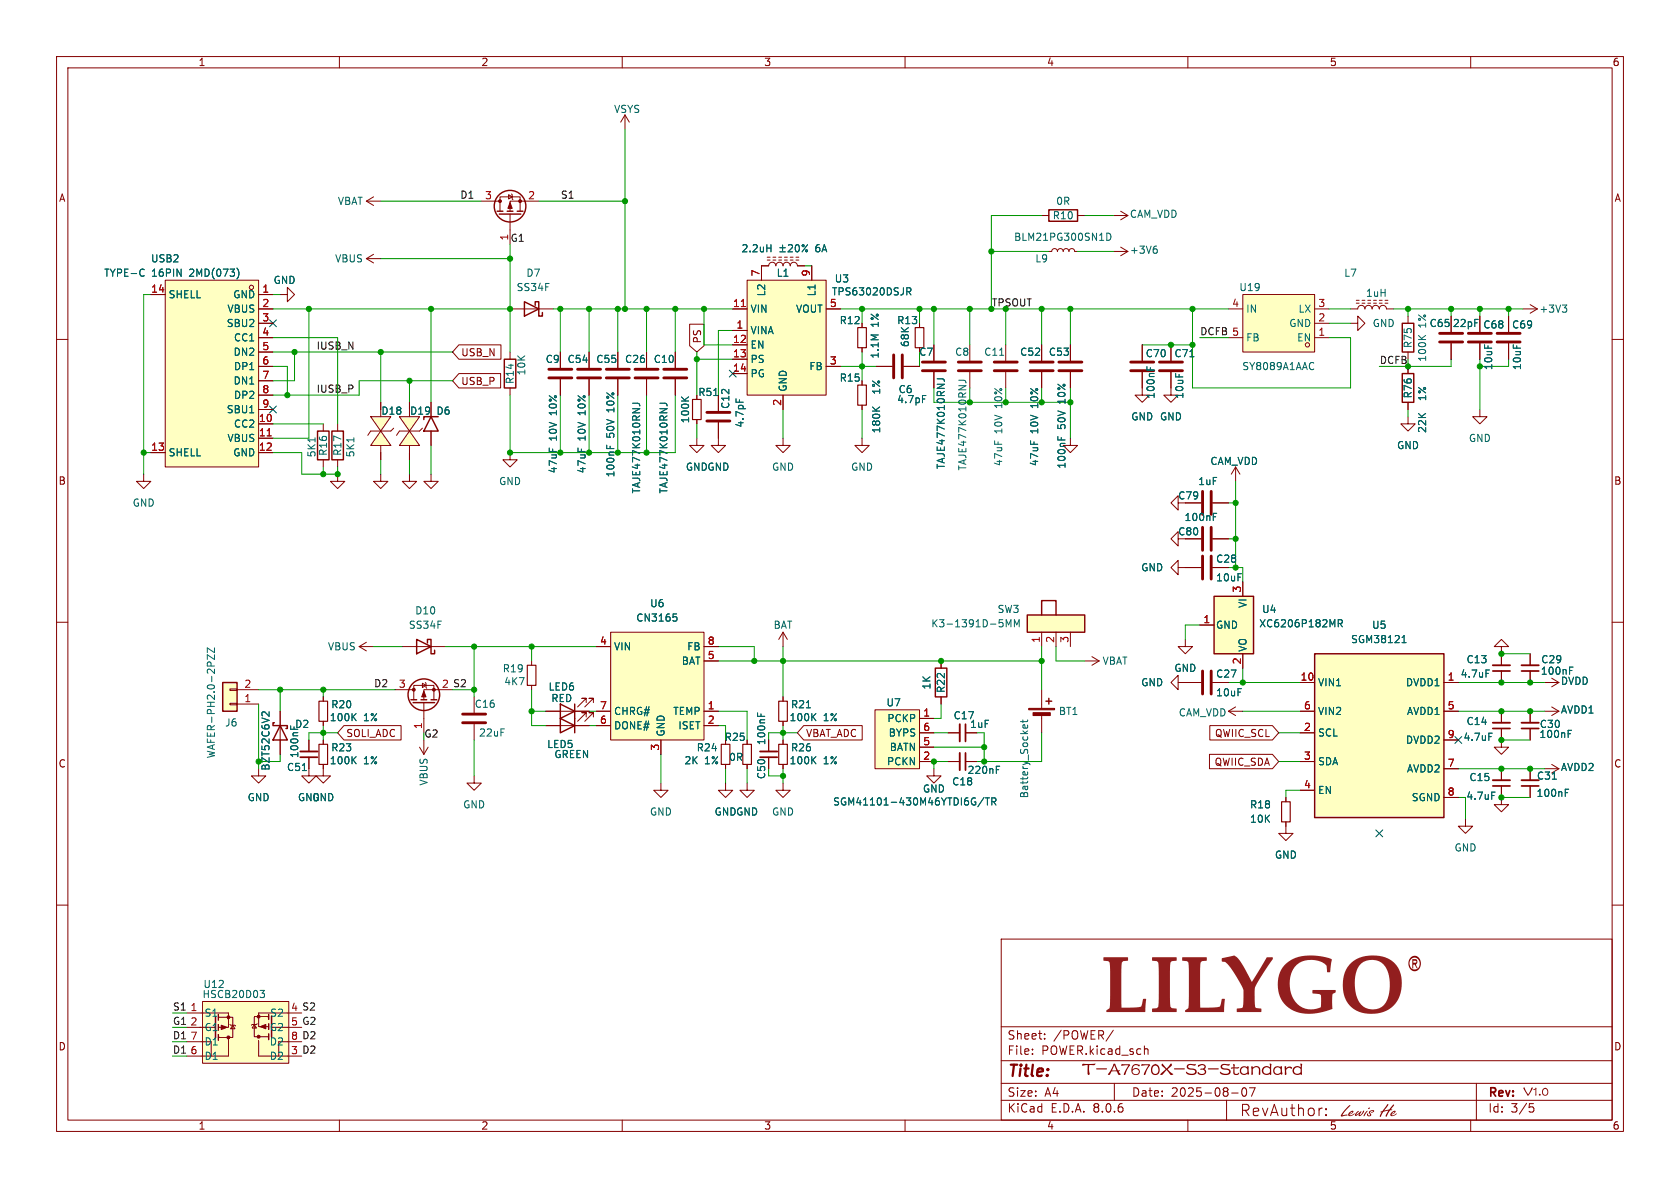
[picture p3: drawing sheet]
<svg xmlns="http://www.w3.org/2000/svg" width="297mm" height="210mm" viewBox="0 0 297 210" stroke-linecap="round" stroke-linejoin="round" font-family="sans-serif">
<g fill="none" stroke="#840000" stroke-width=".18">
<path d="M10 10h277v190h-277zM12 12h273v186h-273zM60 10v2M110 10v2M160 10v2M210 10v2M260 10v2M10 60h2M285 60h2M10 110h2M285 110h2M10 160h2"/>
<path d="M285 160h2M177 166h108v32h-108zM60 198v2M110 198v2M160 198v2M177 194.5h108M177 191.5h108M177 187.5h108M177 181.5h108M182.5 186.3v.1M182.5 185.5v.1M184.7 183.6v.1"/>
<path d="M184.7 182.8v.1M197 191.5v3M210 198v2M216.8 194.5v3.6M217.7 193.2h1.2M219.7 192.4l.2-.1a.81 .81 0 0 1 .6 .6 .81 .81 0 0 1-.3 .8l-.2 .1a.81 .81 0 0 1-.3-1.4zM220.9 192.3h1l-.7 1.5M233.6 195.9h.2M234.4 197l.1 .1-.1 .1M234.4 197l-.1 .1 .1 .1M234.4 196v.2M234.4 197v.2"/>
<path d="M234.4 196l.1 .1-.1 .1M234.4 196l-.1 .1 .1 .1M260 198v2M261 191.5v6.5M270.5 195.7h.4l.3 .3-.2 .5-.5 .1"/>
</g>
<path d="M249.4 169.3a1.12 1.12 0 0 1 1.3-.1 1.12 1.12 0 0 1 .5 1.3 1.12 1.12 0 0 1-1.2 1.2 1.12 1.12 0 0 1-1-1.4h.2a.95 .95 0 0 0 1.1 1.1 .95 .95 0 0 0 .6-1.5 .89 .89 0 0 0-1-.6 .89 .89 0 0 0-.7 1h-.2v-.4z" fill="#840000"/>
<path d="M39.4 120.7h2.5v5h-2.5z" fill="#ffffc2"/>
<path d="M40.6 121.8h1.3v.2h-1.3zM40.6 124.3h1.3v.3h-1.3zM41.9 124.5h3.8M41.9 121.9h3.8" fill="none" stroke="#840000" stroke-width=".18"/>
<path d="M39.4 120.7h2.5v5h-2.5z" fill="none" stroke="#840000" stroke-width=".25"/>
<path d="M37.9 114.5v.9l-1.3-.9v.9M37.9 115.7v.9l-1.3-.9v.9" fill="none" stroke="#006464" stroke-width=".18"/>
<g fill="#ffffc2">
<path d="M72.4 76.2l1.8 2.5h-3.6z"/>
<path d="M70.6 73.7h3.6l-1.8 2.5z"/>
</g>
<g fill="none" stroke="#840000" stroke-width=".18">
<path d="M70.6 73.7h3.6l-1.8 2.5zM72.4 76.2l1.8 2.5h-3.6zM72.4 71.1v1.3M72.4 78.7v2.6M74.7 75.7l-.5 .5h-3.6l-.5 .8M114.3 62.2v2.8M114.3 67.1v2.8M119.4 62.2v2.8M119.4 67.1v2.8M63.5 114.3l1.3 .8M63.5 114.3h2.5M64.8 113.5l-1.3 .8"/>
<path d="M94 116.8v.8M57.1 123.2v.8M57.1 127.5v.8M94 121.2v.7M165.1 135.9v1.3h-1.3l1.3 1.2 1.3-1.2h-1.3"/>
</g>
<path d="M112.3 65.3h4M112.3 66.8h4M117.3 65.3h4.1M117.3 66.8h4.1" fill="none" stroke="#840000" stroke-width=".51"/>
<path d="M111.8 71.3h.9a.41 .41 0 0 1 .4 .5M116.7 71.3h.9a.41 .41 0 0 1 .3 .5M62.4 126.7l.6 .7M63 126.1l-.8 .8" fill="none" stroke="#006464" stroke-width=".18"/>
<path d="M93.2 117.6h1.5v3.6h-1.5zM56.4 124h1.5v3.5h-1.5z" fill="none" stroke="#840000" stroke-width=".2"/>
<g fill="#ffffc2">
<path d="M67.3 76.2l1.8 2.5h-3.6z"/>
<path d="M65.5 73.7h3.6l-1.8 2.5z"/>
</g>
<g fill="none" stroke="#840000" stroke-width=".18">
<path d="M65.5 73.7h3.6l-1.8 2.5zM67.3 76.2l1.8 2.5h-3.6zM67.3 71.1v1.3M67.3 78.7v2.6M69.6 75.7l-.5 .5h-3.6l-.5 .8M25.4 83.8v1.3h1.3l-1.3 1.3-1.3-1.3h1.3M67.3 83.8v1.3h1.3l-1.3 1.3-1.3-1.3h1.3M72.4 83.8v1.3h1.3l-1.3 1.3-1.3-1.3h1.3M71.1 114.3h7.6M166.4 116.8v1.3M49.5 125.7v7.7M54.6 135.9v1.3h1.3l-1.3 1.2-1.3-1.2h1.3"/>
<path d="M69.8 121.9h3.4M73.2 123.7v-2.5h3.5v2.5M74.7 120.8l.6 .4-.6 .3zM74.9 124.2v5.3M75.2 120.7l.1 .1v.7l.1 .2M77.5 121.9h-2.6v1.8M83.8 137.2v1.2h1.3l-1.3 1.3-1.3-1.3h1.3M83.8 123.2v2.8M83.8 128v2.8M132.1 138.4v1.3h1.2l-1.2 1.3-1.3-1.3h1.3M138.4 138.4v1.3h1.3l-1.3 1.3-1.2-1.3h1.2M138.4 123.2v.8"/>
<path d="M138.4 127.5v.8M138.4 130.8v.8M138.4 135.1v.8M166.4 123.2v1.3M167.6 134.6h2.1M170.7 134.6h2M184.1 121.9v3.3M184.1 126.2v3.3"/>
</g>
<g fill="none" stroke="#840000" stroke-width=".25">
<path d="M73.7 113l2.5 1.3-2.5 1.3zM75.6 113.7v-.7h.6v2.6h.6v-.7M165.4 118.1h2v5.1h-2zM48.5 127.8h-.2v.5h2.5v.5h-.3M49.5 128.3l1.3 2.5h-2.5zM72.6 123.7h1.1M73 124.2h3.8M74.4 123.7h1M76.2 123.7h1M184.9 124h1M185.4 123.4v1.1"/>
<circle cx="74.9" cy="122.8" r="2.79"/>
</g>
<path d="M47.6 125.8v.8l-.8-.7-.3-.1-.2 .3M142.6 125.1h.7M143.7 126.7l.5 .7M143.7 134.3l.5 .7M144.2 126.1l-.7 .8M144.2 133.8l-.7 .7M176.1 136.1h.5M176.1 135.5h.6M180.8 127.3v.4M180.9 128.7l-.1-.4 .3-.2 .2 .6M181.6 128.2v.5M181.7 127.3l-.2 .3h-1.1" fill="none" stroke="#006464" stroke-width=".18"/>
<path d="M169.7 133.1v3" fill="none" stroke="#840000" stroke-width=".33"/>
<path d="M170.7 133.1v3" fill="none" stroke="#840000" stroke-width=".3"/>
<g fill="#840000" stroke="#840000" stroke-width=".18">
<path d="M181.9 125.2h4.5v.3h-4.5z"/>
<path d="M182.6 126h3.1v.5h-3.1z"/>
<path d="M74.9 122.2l.4 1h-.8z"/>
<circle cx="76.7" cy="121.9" r=".25"/>
<circle cx="73.2" cy="121.9" r=".25"/>
</g>
<path d="M137.7 124h1.5v3.5h-1.5zM137.7 131.6h1.5v3.5h-1.5z" fill="none" stroke="#840000" stroke-width=".2"/>
<path d="M81.8 126.2h4.1M81.8 127.8h4.1" fill="none" stroke="#840000" stroke-width=".51"/>
<path d="M107.9 111.8h16.6v19h-16.6z" fill="#ffffc2"/>
<g fill="none" stroke="#840000" stroke-width=".18">
<path d="M105.4 114.3h2.5M107.9 111.8h16.6v19h-16.6zM124.5 114.3h2.5M124.5 116.8h2.5M57.1 135.1v2.1h1.3l-1.3 1.2-1.2-1.2h1.2M57.1 130.8v.8M74.2 132.1l.7 1.3M74.9 130.8v2.6M75.7 132.1l-.8 1.3M96.5 128.3h7.6M103.6 126.7v-.7h-.7h.7l-1.5 1.5M104.9 126.7v-.7h-.8h.8l-1.5 1.5"/>
<path d="M105.4 125.7h2.5M105.4 128.3h2.5M116.8 130.8v2.6M124.5 125.7h2.5M124.5 128.3h2.5M135.9 130.8v2M135.9 133.9v2"/>
</g>
<path d="M119 108.5h.6M119.1 109h.3l.3 .3-.1 .4-.5 .1M62.4 134.3l.6 .7M63 133.8l-.8 .7M133.9 126v.6M134.5 126.2v.4" fill="none" stroke="#006464" stroke-width=".18"/>
<path d="M134.4 132.8h3" fill="none" stroke="#840000" stroke-width=".33"/>
<path d="M134.4 133.9h3" fill="none" stroke="#840000" stroke-width=".3"/>
<path d="M56.4 131.6h1.5v3.5h-1.5z" fill="none" stroke="#840000" stroke-width=".2"/>
<path d="M99.1 127l2.5 1.3-2.5 1.2zM101.6 127v2.5" fill="none" stroke="#840000" stroke-width=".25"/>
<path d="M29.2 49.5h16.5v33.1h-16.5z" fill="#ffffc2"/>
<g fill="none" stroke="#840000" stroke-width=".18">
<path d="M64.8 35.6h2.5M64.8 35.6l1.2 .7M66 34.8l-1.2 .8M85.1 35.6h3.3M88.4 37.3v-2.5h3.5v2.5M89.9 34.4l.7 .4-.7 .4zM90.2 37.8v5.4M90.4 34.3l.2 .1v.8l.1 .1M95.2 35.6h-5v1.7M110.5 20.3l.8 1.3M110.5 20.3v2.6M110.5 20.3l-.8 1.3"/>
<path d="M26.7 52.1h2.5M29.2 49.5h16.5v33.1h-16.5zM45.7 52.1h2.6M45.7 54.6h2.6M45.7 57.2h2.6M45.7 59.7h2.6M64.8 45.7l1.2 .8M64.8 45.7h2.5M66 45l-1.2 .7M90.2 54.6h7.6M45.7 74.9h2.6M45.7 77.5h2.6"/>
<path d="M45.7 62.2h2.6M45.7 64.8h2.6M45.7 67.3h2.6M45.7 69.9h2.6M45.7 72.4h2.6M57.1 74.9v1.3M59.7 74.9v1.3M76.2 71.1v2.6M76.2 76.2v2.5M90.2 62.2v1.3M90.2 68.6v1.3M99.1 62.2v2.8"/>
<path d="M99.1 67.1v2.8M104.1 62.2v2.8M104.1 67.1v2.8M109.2 62.2v2.8M109.2 67.1v2.8M123.2 77.5v1.2h1.3l-1.3 1.3-1.3-1.3h1.3M123.2 74.2v.7M127 74.7v4h1.3l-1.3 1.3-1.3-1.3h1.3M127 69.9v2.7M138.4 77.5v1.2h1.3l-1.3 1.3-1.2-1.3h1.2M26.7 80h2.5M45.7 80h2.6"/>
<path d="M57.1 81.3v1.3M59.7 83.8v1.3h1.3l-1.3 1.3-1.3-1.3h1.3M59.7 81.3v1.3M76.2 83.8v1.3h1.3l-1.3 1.3-1.3-1.3h1.3M90.2 80v1.3h1.2l-1.2 1.3-1.3-1.3h1.3M208.3 88.9v-1.3l-1.3 1.3 1.3 1.3v-1.3h4M208.3 95.3v-1.3l-1.3 1.3 1.3 1.2v-1.2h4M214.4 88.9h2.8M214.4 95.3h2.8M138.4 111.8l-.7 1.2M138.4 111.8v2.5M138.4 111.8l.8 1.2"/>
<path d="M209.5 100.3h2.8M214.4 100.3h2.8M45.7 135.9v1.3h1.3l-1.3 1.2-1.3-1.2h1.3M54.6 130.8v2M54.6 133.9v2M96.5 125.7h7.6M103.6 124.2v-.8h-.7h.7l-1.5 1.6M104.9 124.2v-.8h-.8h.8l-1.5 1.6M116.8 138.4v1.3h1.3l-1.3 1.3-1.2-1.3h1.2M128.3 138.4v1.3h1.2l-1.2 1.3-1.3-1.3h1.3M128.3 135.1v.8M132.1 130.8v.8"/>
<path d="M132.1 135.1v.8M208.3 120.7v-1.3l-1.3 1.3 1.3 1.2v-1.2h4M214.4 120.7h2.8M217.2 125.7l1.2 .8M217.2 125.7h2.5M218.4 125l-1.2 .7M227.3 145.3v2h1.3l-1.3 1.3-1.2-1.3h1.2M227.3 141v.7M259.1 144.8v1.3h1.2l-1.2 1.2-1.3-1.2h1.3"/>
<circle cx="44.5" cy="50.8" r=".38"/>
</g>
<path d="M47.2 77.1h.8" fill="none" stroke="#a90000" stroke-width=".18"/>
<g fill="none" stroke="#006464" stroke-width=".18">
<path d="M25.2 47.6l.3 .1M25.5 48.7l-.3 .1M41.9 47.4a1.49 1.49 0 0 1 0 1.9M55.7 77.4v.7M62.6 77.4v.7M107.3 78.7v.6M107.9 78.9v.4M120.5 70.2l.7 .7M121.7 70.2l-.7 .5M126.2 69.9h.7M130.1 70.5v.6M214.5 91.4h.4"/>
<path d="M214.5 90.7h.6M51.4 128.3v.6M53.5 136.2h.7"/>
</g>
<g fill="none" stroke="#840000" stroke-width=".25">
<path d="M87.9 37.3h1M88.3 37.8h3.8M89.7 37.3h1M91.4 37.3h1.1M92.7 53.3l2.5 1.3-2.5 1.3zM94.6 54v-.7h.6v2.6h.7v-.7M56.1 76.2h2.1v5.1h-2.1zM58.7 76.2h2v5.1h-2zM76.2 73.7l1.3 2.5h-2.6zM77.5 73.7h-2.6v.5M89.2 63.5h2v5.1h-2zM99.1 124.5l2.5 1.2-2.5 1.3z"/>
<path d="M101.6 124.5v2.5"/>
<circle cx="90.2" cy="36.4" r="2.79"/>
</g>
<g fill="none" stroke="#840000" stroke-width=".51">
<path d="M97 65.3h4.1M97 66.8h4.1M102.1 65.3h4.1M102.1 66.8h4.1M107.2 65.3h4.1M107.2 66.8h4.1M125 74.4h4M125 72.9h4M212.6 86.9v4M212.6 93.2v4.1M212.6 98.3v4.1M214.1 86.9v4"/>
<path d="M214.1 93.2v4.1M214.1 98.3v4.1M212.6 118.6v4.1M214.1 118.6v4.1"/>
</g>
<path d="M122.4 70.6h1.6v3.6h-1.6zM127.5 131.6h1.5v3.5h-1.5zM131.3 131.6h1.5v3.5h-1.5zM226.6 141.7h1.5v3.6h-1.5z" fill="none" stroke="#840000" stroke-width=".2"/>
<path d="M53.1 132.8h3" fill="none" stroke="#840000" stroke-width=".33"/>
<path d="M53.1 133.9h3" fill="none" stroke="#840000" stroke-width=".3"/>
<g fill="#840000" stroke="#840000" stroke-width=".18">
<path d="M90.2 35.8l.4 1h-.8z"/>
<circle cx="91.9" cy="35.6" r=".25"/>
<circle cx="88.4" cy="35.6" r=".25"/>
</g>
<path d="M181.6 108.7h10.2v3.1h-10.2z" fill="#ffffc2"/>
<path d="M181.6 108.7h10.2v3.1h-10.2zM184.1 108.7v-2.5h2.6v2.5" fill="none" stroke="#800" stroke-width=".25"/>
<path d="M184.1 111.8v2.5M186.7 111.8v2.5M189.2 111.8v2.5M191.8 116.8h2.5M193 116.1l1.3 .7M194.3 116.8l-1.3 .8M209.5 113v1.3h1.3l-1.3 1.3-1.2-1.3h1.2" fill="none" stroke="#840000" stroke-width=".18"/>
<path d="M177.9 110.8v-1.3l.4 1 .4-1v1.3M179.3 110.8v-1.3l.5 1 .4-1v1.3" fill="none" stroke="#006464" stroke-width=".18"/>
<path d="M35.8 177h15.3v11h-15.3z" fill="#ffffc2"/>
<g fill="none" stroke="#840000" stroke-width=".18">
<path d="M49.5 52.1h1.3v-1.3l1.3 1.3-1.3 1.2v-1.2M270.5 115.6v2M270.5 118.6v2.1M274.3 119.9l1.3 .8M265.4 128.8v3.3h1.3l-1.3 1.3-1.2-1.3h1.2M265.4 125.7v2.1M270.5 125.7v2.1M270.5 128.8v2M273 125.7h2.6M273 120.7h2.6M273 135.9h2.6M274.3 125l1.3 .7"/>
<path d="M274.3 135.1l1.3 .8M275.6 125.7l-1.3 .8M275.6 120.7l-1.3 .7M275.6 135.9l-1.3 .8M33 179.1h7.4v2.5h-1.8M35.8 177h15.3v11h-15.3zM38.6 179.8h2.5v3.6h-2.5M45.7 179.8v1.7h1.8M47.5 179.7h-2.5v3.6h2.5M50.8 179.1h-5.1v.6M33 184.2h4.3v2.5M33 181.6h5.1"/>
<path d="M40.4 183.4v3.3h-7.4M40.6 181.1l.2 .1h.7l.2 .2M41.1 181.2l.4 .7h-.7zM45 181.1l.3 .6h-.7zM45.5 181l-.2 .1h-.7l-.2 .1M45.7 183.9v2.8h7.6M48 181.6h5.3M53.3 184.2h-4v2.5"/>
</g>
<g fill="#840000" stroke="#840000" stroke-width=".18">
<path d="M39.1 181.2l1 .4-1 .4z"/>
<path d="M46 181.5l1-.4v.8z"/>
<circle cx="40.4" cy="183.4" r=".25"/>
<circle cx="40.4" cy="179.8" r=".25"/>
<circle cx="45.7" cy="183.3" r=".25"/>
<circle cx="45.7" cy="179.7" r=".25"/>
</g>
<path d="M38.1 179.7v3.8M38.6 179.3v1M48 179.6v3.8M38.6 182.9v1M47.5 182.8v1" fill="none" stroke="#840000" stroke-width=".25"/>
<path d="M277.5 118.5h.4M277.5 117.9h.6M263.2 129.6h.6M277.2 129.7h.5M277.2 129.1h.6M46 175.1h.8l-.5 .5 .4 .1 .1 .4-.3 .2h-.4" fill="none" stroke="#006464" stroke-width=".18"/>
<path d="M269 117.6h3M263.9 127.8h3.1M269 127.8h3" fill="none" stroke="#840000" stroke-width=".33"/>
<path d="M269 118.6h3M263.9 128.8h3.1M269 128.8h3" fill="none" stroke="#840000" stroke-width=".3"/>
<path d="M232.4 115.6h22.9v28.9h-22.9z" fill="#ffffc2"/>
<path d="M232.4 115.6h22.9v28.9h-22.9z" fill="none" stroke="#800000" stroke-width=".25"/>
<g fill="none" stroke="#840000" stroke-width=".18">
<path d="M184.1 38.1h1.3M190.5 38.1h1.3M196.8 38.1h2.6M198.1 37.3l1.3 .8M199.4 38.1l-1.3 .8M152.4 57.2v.7M162.6 57.2v.7M185.4 44.5h.5l.2-.4 .3-.2 .4 .2 .1 .4 .2-.4 .3-.2 .4 .2 .2 .4 .1-.4 .4-.2 .3 .2 .2 .4 .1-.4 .4-.2 .3 .2 .2 .4h.5M196.8 44.5h2.6M198.1 43.7l1.3 .8M199.4 44.5l-1.3 .7M248.9 55.9v1.3"/>
<path d="M256.5 55.9v2.8M152.4 77.5v1.2h1.3l-1.3 1.3-1.3-1.3h1.3M152.4 61.5v.7M152.4 67.3v.8M152.4 71.6v.8M154.9 64.8h2.8M159.8 64.8h2.8M165.1 61v2.8M165.1 65.8v2.8M171.4 61v2.8M171.4 65.8v2.8M177.8 61v2.8"/>
<path d="M177.8 65.8v2.8M184.1 61v2.8M184.1 65.8v2.8M189.2 77.5v1.2h1.3l-1.3 1.3-1.2-1.3h1.2M189.2 61v2.8M189.2 65.8v2.8M201.9 65.8v4.1h1.3l-1.3 1.2-1.2-1.2h1.2M201.9 61v2.8M207 65.8v4.1h1.3l-1.3 1.2-1.3-1.2h1.3M207 61v2.8M248.9 73.7v1.2h1.3l-1.3 1.3-1.3-1.3h1.3M248.9 62.2v1.3"/>
<path d="M248.9 64.8v1.2M248.9 71.1v1.3M256.5 60.7v2.8M261.6 72.4v1.3h1.3l-1.3 1.2-1.3-1.2h1.3M265.4 114.3h1.3l-1.3-1.3-1.2 1.3h1.2v3.3M265.4 118.6v2.1M229.9 120.7h2.5M229.9 129.5h2.5M229.9 134.6h2.5M229.9 139.7h2.5M229.9 125.7h2.5M255.3 120.7h2.5"/>
<path d="M255.3 125.7h2.5M255.3 135.9h2.5M255.3 130.8h2.5M265.4 138.9v3.3h1.3l-1.3 1.3-1.2-1.3h1.2M265.4 135.9v2M270.5 135.9v2M270.5 138.9v2.1M255.3 141h2.5"/>
</g>
<g fill="none" stroke="#006464" stroke-width=".18">
<path d="M195.7 41.2a.64 .64 0 0 1 .7 .7 .64 .64 0 0 1-.7 .6zM204.2 43.5h.3M204.4 44l.2 .2v.3l-.2 .3M250.8 59.3l.7 .7M252 59.3l-.7 .5M154.2 71.9l.8 .8M155.5 71.9l-.7 .6M163.1 69.9h.6M165.7 67h.9a.41 .41 0 0 1 .3 .4M169.5 67.2h.9a.41 .41 0 0 1 .4 .5M176.7 62.8h.7M187 77.2v.6"/>
<path d="M187.6 77.4v.4M202.8 64.8v.6M203.4 65v.4M210.4 63.1h.7M247.9 113.6h.7M247.9 112.7l.3-.4v1.3M262.7 118.4h.6M274.4 137.7h.8M276.7 139.5h.6M263.7 140h.6M276.7 140.1h.4"/>
</g>
<path d="M263.9 117.6h3.1M263.9 137.9h3.1M269 137.9h3" fill="none" stroke="#840000" stroke-width=".33"/>
<path d="M263.9 118.6h3.1M263.9 138.9h3.1M269 138.9h3" fill="none" stroke="#840000" stroke-width=".3"/>
<g fill="none" stroke="#840000" stroke-width=".51">
<path d="M254.5 58.9h4.1M158 62.7v4.1M159.5 62.7v4.1M163.1 65.5h4M163.1 64h4M169.4 65.5h4.1M169.4 64h4.1M175.8 65.5h4M175.8 64h4M182.1 65.5h4.1M182.1 64h4.1M187.2 65.5h4.1"/>
<path d="M187.2 64h4.1M199.9 65.5h4.1M199.9 64h4.1M205 65.5h4M205 64h4M254.5 60.5h4.1"/>
</g>
<path d="M185.4 37.1h5.1v2h-5.1zM247.9 57.2h2v5h-2zM247.9 66h2v5.1h-2z" fill="none" stroke="#840000" stroke-width=".25"/>
<path d="M151.6 57.9h1.6v3.6h-1.6zM161.8 57.9h1.5v3.6h-1.5zM151.6 68.1h1.6v3.5h-1.6z" fill="none" stroke="#840000" stroke-width=".2"/>
<path d="M214.6 105.4h7v10.2h-7z" fill="#ffffc2"/>
<path d="M214.6 105.4h7v10.2h-7z" fill="none" stroke="#840000" stroke-width=".25"/>
<g fill="none" stroke="#840000" stroke-width=".18">
<path d="M261.6 55.9v2.8M266.7 55.9v2.8M269.2 54.6h2.6M270.5 53.8l1.3 .8M271.8 54.6l-1.3 .8M261.6 60.7v2.8M266.7 60.7v2.8M218.4 82.6l-.7 1.2M218.4 82.6v2.5M218.4 82.6l.8 1.2M208.3 100.3v-1.2l-1.3 1.2 1.3 1.3v-1.3h1.2M212.1 110.5h2.5"/>
<path d="M219.7 102.9v2.5M219.7 115.6v2.5"/>
</g>
<path d="M276.2 53.9h.8l-.4 .5M276.7 54.4l.3 .2v.3l-.3 .3M236.6 110.2h.6l.1-.2v-.3l-.7-.2v1.3M236.9 110.2l.4 .6" fill="none" stroke="#006464" stroke-width=".18"/>
<path d="M259.6 58.9h4.1M264.7 58.9h4M259.6 60.5h4.1M264.7 60.5h4" fill="none" stroke="#840000" stroke-width=".51"/>
<path d="M219.7 52.1h12.7v10.1h-12.7z" fill="#ffffc2"/>
<g fill="none" stroke="#840000" stroke-width=".18">
<path d="M217.2 59.7h2.5M217.2 54.6h2.5M219.7 52.1h12.7v10.1h-12.7zM232.4 59.7h2.5M232.4 57.2h2.5M232.4 54.6h2.5M238.8 54.6h1.2a.64 .64 0 0 1 .7-.6 .64 .64 0 0 1 .6 .6 .64 .64 0 0 1 .6-.6 .64 .64 0 0 1 .7 .6 .64 .64 0 0 1 .6-.6 .64 .64 0 0 1 .6 .6 .64 .64 0 0 1 .7-.6 .64 .64 0 0 1 .6 .6h1.3M238.8 57.2h1.2v-1.3l1.3 1.3-1.3 1.2v-1.2M239.8 53.6h.5M239.8 53.1h.5M240.8 53.6h.5M240.8 53.1h.5"/>
<path d="M241.8 53.6h.5M242.8 53.6h.5M243.8 53.6h.5M244.9 53.6h.5M244.9 53.1h.5"/>
<circle cx="231.1" cy="61" r=".38"/>
</g>
<path d="M232 64.1l.3 .1M232.3 65.2l-.3 .1" fill="none" stroke="#006464" stroke-width=".18"/>
<path d="M132.1 49.5h13.9v20.4h-13.9z" fill="#ffffc2"/>
<g fill="none" stroke="#840000" stroke-width=".18">
<path d="M129.5 58.4h2.6M129.5 54.6h2.6M132.1 49.5h13.9v20.4h-13.9zM135.6 46h.5M135.6 45.5h.5M136.7 46h.5M136.7 45.5h.5M137.7 46h.5M137.7 45.5h.5M138.7 46h.5M138.7 45.5h.5M139.7 46h.5"/>
<path d="M139.7 45.5h.5M140.7 46h.5M140.7 45.5h.5M142.2 47h-1.2a.64 .64 0 0 0-.7-.6 .64 .64 0 0 0-.6 .6 .64 .64 0 0 0-.6-.6 .64 .64 0 0 0-.7 .6 .64 .64 0 0 0-.6-.6 .64 .64 0 0 0-.6 .6 .64 .64 0 0 0-.7-.6 .64 .64 0 0 0-.6 .6h-1.3v2.5M143.5 47v2.5M146 54.6h2.6M129.5 61h2.6M129.5 63.5h2.6M129.5 66h2.6M138.4 69.9v2.5M146 64.8h2.6M167.6 129.5h2.1"/>
<path d="M170.7 129.5h2"/>
</g>
<path d="M131.1 54.2h.7" fill="none" stroke="#a90000" stroke-width=".18"/>
<g fill="none" stroke="#006464" stroke-width=".18">
<path d="M135.6 43.9h.7M136.3 43.3v1.2M137.9 43.8h.9M137.9 44.5h.9M138.4 43.3v1M139.4 43.4l.5-.1 .2 .3-.8 .9h.8M140.8 43.3h.1a.68 .68 0 0 1 .4 .6 .68 .68 0 0 1-.4 .6 .84 .84 0 0 1-.1-1.2zM142.8 43.3l-1 1.2M160.3 50.9h.5l.2 .2-.1 .4h-.6M160.6 51.5l.4 .6"/>
<circle cx="142" cy="43.4" r=".18"/>
<circle cx="142.6" cy="44.3" r=".18"/>
</g>
<path d="M169.7 128v3.1" fill="none" stroke="#840000" stroke-width=".33"/>
<path d="M170.7 128v3.1" fill="none" stroke="#840000" stroke-width=".3"/>
<path d="M154.7 125.5h7.9v10.4h-7.9z" fill="#ffffc2"/>
<path d="M121.9 57.3h2.6v3.8l-1.3 1.1-1.3-1.1zM81.1 61h7.5v2.5h-7.5l-1.1-1.3zM81.1 66h7.4v2.6h-7.4l-1.1-1.3zM60.8 128.3h10.1v2.5h-10.1l-1.1-1.3zM142.1 128.3h10.3v2.5h-10.3l-1.1-1.3zM154.7 125.5h7.9v10.4h-7.9zM162.6 127h2.5M162.6 134.6h2.5M162.6 132.1h2.5M162.6 129.5h2.5M213.8 133.3h11.1l1.2 1.3-1.2 1.3h-11.1zM213.9 128.3h11l1.2 1.2-1.2 1.3h-11z" fill="none" stroke="#840000" stroke-width=".18"/>
<path d="M174 141l-1.1 1.6M174.2 141h.7M174.6 141v1.3M175.3 141.7l.6-.1 .2-.1-.1-.3-.7-.2v1.3M175.6 141.7l.5 .6" fill="none" stroke="#006464" stroke-width=".18"/>
<path d="M228.7 188.7a.89 .89 0 0 1 1.2 0v-.7a.41 .41 0 0 1 .3 .6v1.3l-.1 .1-.2-.1-.3 .1a.85 .85 0 0 1-1.1-.7h.2a.59 .59 0 0 0 .9 .6 .59 .59 0 0 0 .1-1 .59 .59 0 0 0-.9 .2l-.1 .2h-.2z" fill="#840000"/>
<g fill="none" stroke="#009600" stroke-width=".18">
<path d="M67.3 35.6h17.8M95.2 35.6h15.3M110.5 22.9v31.7M184.1 38.1h-8.8v16.5h-26.7M191.8 38.1h5M26.7 52.1h-1.3v31.7M48.3 54.6h41.9M48.3 52.1h1.2M48.3 59.7h11.4v15.2M54.6 54.6v22.9h-6.3M67.3 45.7h22.9M76.2 54.6v16.5"/>
<path d="M90.2 43.2v19M97.8 54.6h31.7M99.1 54.6v7.6M104.1 54.6v7.6M109.2 54.6v7.6M114.3 54.6v7.6M119.4 54.6v7.6M124.5 54.6v6.4h5M129.5 58.4h-2.5v11.5M142.2 47h1.3M152.4 54.6v2.6M162.6 54.6v2.6"/>
<path d="M165.1 54.6v6.4M171.4 54.6v6.4M175.3 44.5h10.1M184.1 54.6v6.4M189.2 54.6v6.4M190.5 44.5h6.3M210.8 54.6v14h28v-8.9h-3.9M212.1 59.7h5.1M217.2 54.6h-39.4v6.4M234.9 54.6h3.9M234.9 57.2h3.9M246.4 54.6h22.8"/>
<path d="M248.9 54.6v1.3M256.5 54.6v1.3M261.6 54.6v1.3M266.7 54.6v1.3M48.3 74.9h8.8M48.3 64.8h2.5v5.1M48.3 62.2h31.7M52.1 62.2v5.1h-3.8M67.3 62.2v8.9M72.4 67.3v3.8M76.2 78.7v5.1M80 67.3h-16.5v2.6h-15.2"/>
<path d="M90.2 69.9v10.1h29.2v-10.1M99.1 69.9v10.1M104.1 69.9v10.1M109.2 69.9v10.1M114.3 69.9v10.1M123.2 63.5h6.3M123.2 62.2v7.7M123.2 74.9v2.6M138.4 72.4v5.1M148.6 64.8h6.3M152.4 62.2v5.1M152.4 72.4v5.1"/>
<path d="M162.6 62.2v2.6M165.1 68.6v2.5h24.1M189.2 68.6v8.9M201.9 61h8.9M248.9 72.4v1.3M256.5 63.5v1.3h-12.7M261.6 63.5v8.9M266.7 63.5v1.3h-5.1M25.4 80h1.3M48.3 80h5v3.8h6.4v-1.2M57.1 82.6v1.2M67.3 81.3v2.5"/>
<path d="M72.4 81.3v2.5M217.2 88.9h1.2M217.2 95.3h1.2M218.4 85.1v15.2M66 114.3h5.1M78.7 114.3h26.7M83.8 114.3v8.9M94 114.3v2.5M127 114.3h6.3v2.5M127 116.8h57.1M138.4 114.3v8.9M184.1 114.3v7.6"/>
<path d="M186.7 114.3v2.5h5.1M212.1 110.5h-2.6v2.5M217.2 100.3h2.5v2.6M219.7 118.1v2.6M265.4 115.6h5.1M45.7 124.5v11.4M45.7 121.9h24.1M49.5 121.9v3.8M49.5 133.4v1.2h-3.8M57.1 121.9v1.3M57.1 128.3v2.5M59.7 129.5h-5.1v1.3"/>
<path d="M80 121.9h3.8M83.8 130.8v6.4M94 125.7h2.5M94 121.9v6.4h2.5M104.1 125.7h1.3M104.1 128.3h1.3M116.8 133.4v5M127 128.3h1.3v2.5M127 125.7h5.1v5.1M128.3 135.9v2.5M132.1 135.9v2.5M135.9 129.5h5.1"/>
<path d="M135.9 137.2h2.5M138.4 128.3v2.5M138.4 135.9v2.5M165.1 129.5h2.5M165.1 132.1h8.9M166.4 124.5v2.5h-1.3M167.6 134.6h-2.5v1.3M172.7 129.5h1.3v5.1M184.1 129.5v5.1h-11.4M217.2 120.7h12.7M219.7 125.7h10.2M226.1 129.5h3.8"/>
<path d="M226.1 134.6h3.8M229.9 139.7h-2.6v1.3M257.8 125.7h15.2M257.8 135.9h15.2M257.8 120.7h15.2M265.4 130.8h5.1M257.8 141h1.3v3.8M265.4 141h5.1M30.5 179.1h2.5M30.5 186.7h2.5M30.5 184.2h2.5"/>
</g>
<path d="M47.7 56.5l1.2 1.3M48.9 56.5l-1.2 1.3M47.7 71.8l1.2 1.2M48.9 71.8l-1.2 1.2M128.9 65.4l1.2 1.2M130.1 65.4l-1.2 1.2M257.2 130.2l1.2 1.2M258.4 130.2l-1.2 1.2M243.2 146.7l1.2 1.2M244.4 146.7l-1.2 1.2" fill="none" stroke="#000084" stroke-width=".18"/>
<g fill="none" stroke="#006464" stroke-width=".18">
<path d="M25.2 47.6l.3 .1M25.5 48.7l-.3 .1M41.9 47.4a1.49 1.49 0 0 1 0 1.9M135.6 43.9h.7M136.3 43.3v1.2M137.9 43.8h.9M137.9 44.5h.9M138.4 43.3v1M139.4 43.4l.5-.1 .2 .3-.8 .9h.8M140.8 43.3h.1a.68 .68 0 0 1 .4 .6 .68 .68 0 0 1-.4 .6 .84 .84 0 0 1-.1-1.2zM142.8 43.3l-1 1.2M160.3 50.9h.5l.2 .2-.1 .4h-.6"/>
<path d="M160.6 51.5l.4 .6M107.3 78.7v.6M107.9 78.9v.4M111.8 71.3h.9a.41 .41 0 0 1 .4 .5M116.7 71.3h.9a.41 .41 0 0 1 .3 .5M120.5 70.2l.7 .7M121.7 70.2l-.7 .5M126.2 69.9h.7M130.1 70.5v.6M154.2 71.9l.8 .8M155.5 71.9l-.7 .6M163.1 69.9h.6"/>
<path d="M165.7 67h.9a.41 .41 0 0 1 .3 .4M187 77.2v.6M187.6 77.4v.4M202.8 64.8v.6M203.4 65v.4M210.4 63.1h.7M214.5 91.4h.4M214.5 90.7h.6M119 108.5h.6M119.1 109h.3l.3 .3-.1 .4-.5 .1M236.6 110.2h.6l.1-.2v-.3l-.7-.2v1.3M236.9 110.2l.4 .6"/>
<path d="M247.9 113.6h.7M247.9 112.7l.3-.4v1.3M262.7 118.4h.6M277.5 118.5h.4M277.5 117.9h.6M47.6 125.8v.8l-.8-.7-.3-.1-.2 .3M51.4 128.3v.6M53.5 136.2h.7M62.4 126.7l.6 .7M62.4 134.3l.6 .7M63 126.1l-.8 .8M63 133.8l-.8 .7"/>
<path d="M133.9 126v.6M134.5 126.2v.4M142.6 125.1h.7M143.7 126.7l.5 .7M143.7 134.3l.5 .7M144.2 126.1l-.7 .8M144.2 133.8l-.7 .7M176.1 136.1h.5M176.1 135.5h.6M263.2 129.6h.6M274.4 137.7h.8M276.7 139.5h.6"/>
<path d="M277.2 129.7h.5M277.2 129.1h.6M174 141l-1.1 1.6M174.2 141h.7M174.6 141v1.3M175.3 141.7l.6-.1 .2-.1-.1-.3-.7-.2v1.3M175.6 141.7l.5 .6M263.7 140h.6M276.7 140.1h.4"/>
<circle cx="142" cy="43.4" r=".18"/>
<circle cx="142.6" cy="44.3" r=".18"/>
</g>
<g fill="none" stroke="#840000" stroke-width=".18">
<path d="M26.7 52.1h2.5M45.7 52.1h2.6M45.7 54.6h2.6M45.7 57.2h2.6M45.7 59.7h2.6M129.5 54.6h2.6M129.5 58.4h2.6M135.9 47h-1.3v2.5M141 47h1.2M143.5 47v2.5M146 54.6h2.6M152.4 57.2v.7"/>
<path d="M162.6 57.2v.7M256.5 55.9v2.8M261.6 55.9v2.8M266.7 55.9v2.8M45.7 74.9h2.6M45.7 77.5h2.6M45.7 62.2h2.6M45.7 64.8h2.6M45.7 67.3h2.6M45.7 69.9h2.6M45.7 72.4h2.6M67.3 71.1v1.3"/>
<path d="M72.4 71.1v1.3M76.2 71.1v2.6M76.2 76.2v2.5M99.1 62.2v2.8M99.1 67.1v2.8M104.1 62.2v2.8M104.1 67.1v2.8M109.2 62.2v2.8M109.2 67.1v2.8M114.3 62.2v2.8M114.3 67.1v2.8M119.4 62.2v2.8"/>
<path d="M119.4 67.1v2.8M123.2 74.2v.7M127 69.9v2.7M127 74.7v2.8M129.5 61h2.6M129.5 63.5h2.6M129.5 66h2.6M138.4 69.9v2.5M146 64.8h2.6M152.4 61.5v.7M152.4 67.3v.8M152.4 71.6v.8"/>
<path d="M154.9 64.8h2.8M159.8 64.8h2.8M165.1 61v2.8M165.1 65.8v2.8M184.1 61v2.8M184.1 65.8v2.8M189.2 61v2.8M189.2 65.8v2.8M201.9 61v2.8M201.9 65.8v2.8M207 61v2.8M207 65.8v2.8"/>
<path d="M248.9 64.8v1.2M248.9 71.1v1.3M256.5 60.7v2.8M261.6 60.7v2.8M266.7 60.7v2.8M26.7 80h2.5M45.7 80h2.6M67.3 80v1.3M72.4 80v1.3M209.5 88.9h2.8M209.5 95.3h2.8M214.4 88.9h2.8"/>
<path d="M214.4 95.3h2.8M105.4 114.3h2.5M124.5 114.3h2.5M124.5 116.8h2.5M166.4 116.8v1.3M209.5 100.3h2.8M212.1 110.5h2.5M214.4 100.3h2.8M219.7 102.9v2.5M219.7 115.6v2.5M265.4 115.6v2M265.4 118.6v2.1"/>
<path d="M270.5 115.6v2M270.5 118.6v2.1M49.5 125.7v2.6M49.5 130.8v2.6M54.6 130.8v2M54.6 133.9v2M57.1 123.2v.8M57.1 127.5v.8M57.1 130.8v.8M57.1 135.1v.8M96.5 125.7h2.6M96.5 128.3h2.6"/>
<path d="M101.6 125.7h2.5M101.6 128.3h2.5M105.4 125.7h2.5M105.4 128.3h2.5M116.8 130.8v2.6M124.5 125.7h2.5M124.5 128.3h2.5M128.3 135.1v.8M132.1 130.8v.8M132.1 135.1v.8M135.9 130.8v2M135.9 133.9v2"/>
<path d="M138.4 123.2v.8M138.4 127.5v.8M138.4 130.8v.8M138.4 135.1v.8M162.6 129.5h2.5M162.6 134.6h2.5M162.6 127h2.5M162.6 132.1h2.5M166.4 123.2v1.3M167.6 129.5h2.1M167.6 134.6h2.1M170.7 129.5h2"/>
<path d="M170.7 134.6h2M209.5 120.7h2.8M214.4 120.7h2.8M229.9 125.7h2.5M229.9 120.7h2.5M229.9 129.5h2.5M229.9 134.6h2.5M229.9 139.7h2.5M255.3 125.7h2.5M255.3 120.7h2.5M255.3 135.9h2.5M255.3 130.8h2.5"/>
<path d="M265.4 125.7v2.1M265.4 128.8v2M265.4 135.9v2M265.4 138.9v2.1M270.5 125.7v2.1M270.5 128.8v2M270.5 135.9v2M270.5 138.9v2.1M227.3 141v.7M227.3 145.3v.8M255.3 141h2.5"/>
</g>
<path d="M131.1 54.2h.7M47.2 77.1h.8" fill="none" stroke="#a90000" stroke-width=".18"/>
<g fill="#009600" stroke="#009600" stroke-width=".18">
<circle cx="94" cy="125.7" r=".46"/>
<circle cx="94" cy="114.3" r=".46"/>
<circle cx="57.1" cy="121.9" r=".46"/>
<circle cx="83.8" cy="114.3" r=".46"/>
<circle cx="83.8" cy="121.9" r=".46"/>
<circle cx="57.1" cy="129.5" r=".46"/>
<circle cx="90.2" cy="45.7" r=".46"/>
<circle cx="90.2" cy="54.6" r=".46"/>
<circle cx="99.1" cy="54.6" r=".46"/>
<circle cx="104.1" cy="54.6" r=".46"/>
<circle cx="110.5" cy="54.6" r=".46"/>
<circle cx="109.2" cy="54.6" r=".46"/>
<circle cx="90.2" cy="80" r=".46"/>
<circle cx="99.1" cy="80" r=".46"/>
<circle cx="76.2" cy="54.6" r=".46"/>
<circle cx="67.3" cy="62.2" r=".46"/>
<circle cx="72.4" cy="67.3" r=".46"/>
<circle cx="110.5" cy="35.6" r=".46"/>
<circle cx="114.3" cy="80" r=".46"/>
<circle cx="104.1" cy="80" r=".46"/>
<circle cx="109.2" cy="80" r=".46"/>
<circle cx="123.2" cy="63.5" r=".46"/>
<circle cx="119.4" cy="54.6" r=".46"/>
<circle cx="114.3" cy="54.6" r=".46"/>
<circle cx="124.5" cy="54.6" r=".46"/>
<circle cx="59.7" cy="83.8" r=".46"/>
<circle cx="57.1" cy="83.8" r=".46"/>
<circle cx="54.6" cy="54.6" r=".46"/>
<circle cx="138.4" cy="129.5" r=".46"/>
<circle cx="138.4" cy="116.8" r=".46"/>
<circle cx="133.3" cy="116.8" r=".46"/>
<circle cx="138.4" cy="137.2" r=".46"/>
<circle cx="45.7" cy="134.6" r=".46"/>
<circle cx="49.5" cy="121.9" r=".46"/>
<circle cx="50.8" cy="69.9" r=".46"/>
<circle cx="25.4" cy="80" r=".46"/>
<circle cx="52.1" cy="62.2" r=".46"/>
<circle cx="265.4" cy="130.8" r=".46"/>
<circle cx="265.4" cy="135.9" r=".46"/>
<circle cx="270.5" cy="125.7" r=".46"/>
<circle cx="265.4" cy="115.6" r=".46"/>
<circle cx="265.4" cy="125.7" r=".46"/>
<circle cx="265.4" cy="120.7" r=".46"/>
<circle cx="265.4" cy="141" r=".46"/>
<circle cx="270.5" cy="120.7" r=".46"/>
<circle cx="207" cy="61" r=".46"/>
<circle cx="210.8" cy="54.6" r=".46"/>
<circle cx="210.8" cy="61" r=".46"/>
<circle cx="189.2" cy="54.6" r=".46"/>
<circle cx="189.2" cy="71.1" r=".46"/>
<circle cx="175.3" cy="44.5" r=".46"/>
<circle cx="152.4" cy="54.6" r=".46"/>
<circle cx="152.4" cy="64.8" r=".46"/>
<circle cx="256.5" cy="54.6" r=".46"/>
<circle cx="248.9" cy="64.8" r=".46"/>
<circle cx="261.6" cy="54.6" r=".46"/>
<circle cx="266.7" cy="54.6" r=".46"/>
<circle cx="248.9" cy="54.6" r=".46"/>
<circle cx="261.6" cy="64.8" r=".46"/>
<circle cx="171.4" cy="71.1" r=".46"/>
<circle cx="171.4" cy="54.6" r=".46"/>
<circle cx="165.1" cy="54.6" r=".46"/>
<circle cx="177.8" cy="54.6" r=".46"/>
<circle cx="184.1" cy="54.6" r=".46"/>
<circle cx="162.6" cy="54.6" r=".46"/>
<circle cx="175.3" cy="54.6" r=".46"/>
<circle cx="165.1" cy="134.6" r=".46"/>
<circle cx="174" cy="134.6" r=".46"/>
<circle cx="174" cy="132.1" r=".46"/>
<circle cx="270.5" cy="135.9" r=".46"/>
<circle cx="219.7" cy="120.7" r=".46"/>
<circle cx="184.1" cy="71.1" r=".46"/>
<circle cx="177.8" cy="71.1" r=".46"/>
<circle cx="218.4" cy="88.9" r=".46"/>
<circle cx="218.4" cy="95.3" r=".46"/>
<circle cx="166.4" cy="116.8" r=".46"/>
<circle cx="184.1" cy="116.8" r=".46"/>
<circle cx="218.4" cy="100.3" r=".46"/>
</g>
<text font-size="13.9" fill="#840000" x="194.6" y="181.9">LILYGO</text>
<text font-size="3.5" fill="#840000" x="191.3" y="190.9">T-A7670X-S3-Standard</text>
<g font-size="3.2" fill="#840000">
<text x="237.2" y="198.4">Lewis</text>
<text x="244" y="198.4">He</text>
</g>
<g font-size="2.8" fill="#840000">
<text x="178" y="190.9">Title:</text>
<text x="219.1" y="197.5">RevAuthor:</text>
</g>
<text font-size="2.5" fill="#840000" x="269.3" y="194.3">V1.0</text>
<g font-size="2.1" fill="#840000">
<text x="178" y="184">Sheet:</text>
<text x="186.2" y="184">/POWER/</text>
<text x="178" y="186.7">File:</text>
<text x="184.1" y="186.7">POWER.kicad_sch</text>
<text x="178" y="196.9">KiCad</text>
<text x="178" y="194.1">Size:</text>
<text x="184.7" y="194.1">A4</text>
<text x="185.7" y="196.9">E.D.A.</text>
<text x="193.3" y="196.9">8.0.6</text>
<text x="200" y="194.1">Date:</text>
<text x="207" y="194.1">2025-08-07</text>
<text x="263" y="194.3">Rev:</text>
<text x="263" y="196.9">Id:</text>
<text x="267.1" y="196.9">3/5</text>
</g>
<g font-size="1.8" fill="#840000">
<text x="35" y="11.9">1</text>
<text x="85" y="11.9">2</text>
<text x="135" y="11.9">3</text>
<text x="185" y="11.9">4</text>
<text x="235" y="11.9">5</text>
<text x="285" y="11.9">6</text>
<text x="10.3" y="35.9">A</text>
<text x="285.3" y="35.9">A</text>
<text x="81.4" y="63.2">USB_N</text>
<text x="124.1" y="60.8" transform="rotate(-90 124.1 60.8)">PS</text>
<text x="81.4" y="68.3">USB_P</text>
<text x="123.4" y="70.2">R51</text>
<text x="10.3" y="85.9">B</text>
<text x="285.3" y="85.9">B</text>
<text x="61.1" y="130.5">SOLI_ADC</text>
<text x="142.4" y="130.5">VBAT_ADC</text>
<text x="214.7" y="130.5">QWIIC_SCL</text>
<text x="10.3" y="135.9">C</text>
<text x="214.6" y="135.6">QWIIC_SDA</text>
<text x="285.3" y="135.9">C</text>
<text x="10.3" y="185.9">D</text>
<text x="285.3" y="185.9">D</text>
<text x="35" y="199.9">1</text>
<text x="85" y="199.9">2</text>
<text x="135" y="199.9">3</text>
<text x="185" y="199.9">4</text>
<text x="235" y="199.9">5</text>
<text x="285" y="199.9">6</text>
</g>
<g font-size="1.8" fill="#006464">
<text x="108.5" y="20.2">VSYS</text>
<text x="59.6" y="36.4">VBAT</text>
<text x="186" y="39">R10</text>
<text x="186.6" y="36.4">0R</text>
<text x="199.7" y="38.7">CAM_VDD</text>
<text x="26.6" y="46.6">USB2</text>
<text x="59.2" y="46.6">VBUS</text>
<text x="131" y="44.8">2.2uH</text>
<text x="144.3" y="44.8">6A</text>
<text x="179.2" y="42.8">BLM21PG300SN1D</text>
<text x="182.9" y="46.6">L9</text>
<text x="199.7" y="45.1">+3V6</text>
<text x="18.3" y="49.1">TYPE-C</text>
<text x="26.8" y="49.1">16PIN</text>
<text x="29.7" y="52.9">SHELL</text>
<text x="33.6" y="49.1">2MD(073)</text>
<text x="41.1" y="52.9">GND</text>
<text x="48.3" y="50.4">GND</text>
<text x="91.2" y="51.7">SS34F</text>
<text x="93" y="49.1">D7</text>
<text x="135.5" y="52.5" transform="rotate(-90 135.5 52.5)">L2</text>
<text x="137.2" y="49.1">L1</text>
<text x="144.4" y="52.5" transform="rotate(-90 144.4 52.5)">L1</text>
<text x="147" y="52.4">TPS63020DSJR</text>
<text x="147.5" y="50.1">U3</text>
<text x="219" y="51.7">U19</text>
<text x="237.5" y="49.1">L7</text>
<text x="241.4" y="52.7">1uH</text>
<text x="40" y="58">SBU2</text>
<text x="40.1" y="55.5">VBUS</text>
<text x="132.6" y="59.3">VINA</text>
<text x="132.6" y="55.5">VIN</text>
<text x="140.6" y="55.5">VOUT</text>
<text x="148.3" y="57.5">R12</text>
<text x="155.5" y="57.8" transform="rotate(-90 155.5 57.8)">1%</text>
<text x="158.5" y="57.5">R13</text>
<text x="220.2" y="55.5">IN</text>
<text x="227.8" y="58">GND</text>
<text x="229.5" y="55.5">LX</text>
<text x="242.6" y="58">GND</text>
<text x="252.3" y="58" transform="rotate(-90 252.3 58)">1%</text>
<text x="252.6" y="58">C65</text>
<text x="256.8" y="58">22pF</text>
<text x="262.1" y="58.3">C68</text>
<text x="267.2" y="58.3">C69</text>
<text x="272" y="55.5">+3V3</text>
<text x="41.2" y="63.1">DN2</text>
<text x="41.3" y="60.6">CC1</text>
<text x="41.3" y="65.6">DP1</text>
<text x="96.4" y="64.4">C9</text>
<text x="100.2" y="64.4">C54</text>
<text x="105.3" y="64.4">C55</text>
<text x="110.4" y="64.4">C26</text>
<text x="115.5" y="64.4">C10</text>
<text x="132.6" y="61.8">EN</text>
<text x="132.6" y="64.4">PS</text>
<text x="143" y="65.6">FB</text>
<text x="155.5" y="63.5" transform="rotate(-90 155.5 63.5)">1.1M</text>
<text x="160.9" y="61.5" transform="rotate(-90 160.9 61.5)">68K</text>
<text x="162.4" y="63.1">C7</text>
<text x="168.8" y="63.1">C8</text>
<text x="173.9" y="63.1">C11</text>
<text x="180.2" y="63.1">C52</text>
<text x="185.3" y="63.1">C53</text>
<text x="202.4" y="63.3">C70</text>
<text x="207.5" y="63.3">C71</text>
<text x="219.5" y="65.6">SY8089A1AAC</text>
<text x="220.2" y="60.6">FB</text>
<text x="229.2" y="60.6">EN</text>
<text x="249.8" y="61.6" transform="rotate(-90 249.8 61.6)">R75</text>
<text x="252.3" y="64.1" transform="rotate(-90 252.3 64.1)">100K</text>
<text x="264" y="65.5" transform="rotate(-90 264 65.5)">10uF</text>
<text x="269.1" y="65.5" transform="rotate(-90 269.1 65.5)">10uF</text>
<text x="41.2" y="68.2">DN1</text>
<text x="41.3" y="70.7">DP2</text>
<text x="91" y="68" transform="rotate(-90 91 68)">R14</text>
<text x="93.1" y="66.5" transform="rotate(-90 93.1 66.5)">10K</text>
<text x="132.6" y="66.9">PG</text>
<text x="139.3" y="69.3" transform="rotate(-90 139.3 69.3)">GND</text>
<text x="148.3" y="67.7">R15</text>
<text x="155.8" y="69.5" transform="rotate(-90 155.8 69.5)">1%</text>
<text x="158.5" y="71.5">4.7pF</text>
<text x="158.8" y="69.7">C6</text>
<text x="188.6" y="71.2" transform="rotate(-90 188.6 71.2)">10%</text>
<text x="204.3" y="70.6" transform="rotate(-90 204.3 70.6)">100nF</text>
<text x="209.4" y="70.6" transform="rotate(-90 209.4 70.6)">10uF</text>
<text x="249.8" y="70.5" transform="rotate(-90 249.8 70.5)">R76</text>
<text x="252.3" y="70.6" transform="rotate(-90 252.3 70.6)">1%</text>
<text x="40" y="73.3">SBU1</text>
<text x="41.3" y="75.8">CC2</text>
<text x="67.3" y="73.5">D18</text>
<text x="72.4" y="73.5">D19</text>
<text x="77.1" y="73.5">D6</text>
<text x="98.7" y="78" transform="rotate(-90 98.7 78)">10V</text>
<text x="98.7" y="73.3" transform="rotate(-90 98.7 73.3)">10%</text>
<text x="103.7" y="78" transform="rotate(-90 103.7 78)">10V</text>
<text x="103.7" y="73.3" transform="rotate(-90 103.7 73.3)">10%</text>
<text x="108.8" y="77.4" transform="rotate(-90 108.8 77.4)">50V</text>
<text x="108.8" y="72.8" transform="rotate(-90 108.8 72.8)">10%</text>
<text x="122" y="74.9" transform="rotate(-90 122 74.9)">100K</text>
<text x="129.1" y="72.4" transform="rotate(-90 129.1 72.4)">C12</text>
<text x="131.7" y="75.7" transform="rotate(-90 131.7 75.7)">4.7pF</text>
<text x="155.8" y="76.7" transform="rotate(-90 155.8 76.7)">180K</text>
<text x="177.4" y="76.7" transform="rotate(-90 177.4 76.7)">10V</text>
<text x="183.7" y="76.7" transform="rotate(-90 183.7 76.7)">10V</text>
<text x="183.7" y="72" transform="rotate(-90 183.7 72)">10%</text>
<text x="188.6" y="75.9" transform="rotate(-90 188.6 75.9)">50V</text>
<text x="199.9" y="74.5">GND GND</text>
<text x="252.3" y="76.6" transform="rotate(-90 252.3 76.6)">22K</text>
<text x="29.7" y="80.9">SHELL</text>
<text x="40.1" y="78.3">VBUS</text>
<text x="41.1" y="80.9">GND</text>
<text x="56" y="80.9" transform="rotate(-90 56 80.9)">5K1</text>
<text x="58" y="80.7" transform="rotate(-90 58 80.7)">R16</text>
<text x="60.6" y="80.7" transform="rotate(-90 60.6 80.7)">R17</text>
<text x="62.8" y="80.9" transform="rotate(-90 62.8 80.9)">5K1</text>
<text x="98.7" y="83.8" transform="rotate(-90 98.7 83.8)">47uF</text>
<text x="103.7" y="83.8" transform="rotate(-90 103.7 83.8)">47uF</text>
<text x="121.2" y="83.4">GNDGND</text>
<text x="136.4" y="83.4">GND</text>
<text x="150.4" y="83.4">GND</text>
<text x="167.2" y="83" transform="rotate(-90 167.2 83)">TAJE477K010RNJ</text>
<text x="177.4" y="82.5" transform="rotate(-90 177.4 82.5)">47uF</text>
<text x="183.7" y="82.5" transform="rotate(-90 183.7 82.5)">47uF</text>
<text x="188.6" y="83" transform="rotate(-90 188.6 83)">100nF</text>
<text x="213.9" y="82.4">CAM_VDD</text>
<text x="246.9" y="79.6">GND</text>
<text x="259.6" y="78.3">GND</text>
<text x="23.4" y="89.8">GND</text>
<text x="88.1" y="86">GND</text>
<text x="108.8" y="84.5" transform="rotate(-90 108.8 84.5)">100nF</text>
<text x="113.4" y="87.3" transform="rotate(-90 113.4 87.3)">TAJE477K010RNJ</text>
<text x="118.2" y="87.3" transform="rotate(-90 118.2 87.3)">TAJE477K010RNJ</text>
<text x="208.2" y="88.5">C79</text>
<text x="211.7" y="86">1uF</text>
<text x="208.2" y="94.8">C80</text>
<text x="209.3" y="92.3">100nF</text>
<text x="201.7" y="101.2">GND</text>
<text x="214.9" y="99.7">C28</text>
<text x="114.8" y="107.5">U6</text>
<text x="214.9" y="103">10uF</text>
<text x="220.6" y="107.6" transform="rotate(-90 220.6 107.6)">VI</text>
<text x="72.2" y="111.4">SS34F</text>
<text x="73.3" y="108.8">D10</text>
<text x="112.4" y="110.1">CN3165</text>
<text x="136.7" y="111.4">BAT</text>
<text x="164.5" y="111.1">K3-1391D-5MM</text>
<text x="176.3" y="108.6">SW3</text>
<text x="214.9" y="111.4">GND</text>
<text x="222.5" y="111.1">XC6206P182MR</text>
<text x="223" y="108.6">U4</text>
<text x="238.7" y="113.9">SGM38121</text>
<text x="242.5" y="111.4">U5</text>
<text x="57.9" y="115.2">VBUS</text>
<text x="88.8" y="119.1">R19</text>
<text x="108.5" y="115.2">VIN</text>
<text x="120.4" y="117.7">BAT</text>
<text x="121.4" y="115.2">FB</text>
<text x="194.8" y="117.7">VBAT</text>
<text x="207.5" y="119">GND</text>
<text x="214.9" y="120">C27</text>
<text x="220.6" y="115.3" transform="rotate(-90 220.6 115.3)">VO</text>
<text x="258.1" y="120">4.7uF</text>
<text x="259.2" y="117.4">C13</text>
<text x="272.3" y="119.5">100nF</text>
<text x="272.4" y="117.4">C29</text>
<text x="58.5" y="125.4">R20</text>
<text x="83.8" y="125.3">C16</text>
<text x="89" y="121.3">4K7</text>
<text x="96.9" y="122.3">LED6</text>
<text x="97.4" y="124.3">RED</text>
<text x="139.7" y="125.4">R21</text>
<text x="156.6" y="125.1">U7</text>
<text x="164.7" y="122" transform="rotate(-90 164.7 122)">1K</text>
<text x="167.2" y="122.6" transform="rotate(-90 167.2 122.6)">R22</text>
<text x="201.7" y="121.5">GND</text>
<text x="214.9" y="123.3">10uF</text>
<text x="232.9" y="121.5">VIN1</text>
<text x="248.5" y="121.5">DVDD1</text>
<text x="275.9" y="121.3">DVDD</text>
<text x="39.7" y="128.6">J6</text>
<text x="52.1" y="128.9">D2</text>
<text x="58.2" y="127.7">100K</text>
<text x="64.3" y="127.7">1%</text>
<text x="84.6" y="130.4">22uF</text>
<text x="108.5" y="129.1">DONE#</text>
<text x="108.5" y="126.6">CHRG#</text>
<text x="117.7" y="130.3" transform="rotate(-90 117.7 130.3)">GND</text>
<text x="118.9" y="126.6">TEMP</text>
<text x="119.8" y="129.1">ISET</text>
<text x="128" y="131.2">R25</text>
<text x="135.5" y="131.8" transform="rotate(-90 135.5 131.8)">100nF</text>
<text x="139.5" y="127.7">100K</text>
<text x="145.6" y="127.7">1%</text>
<text x="156.8" y="127.9">PCKP</text>
<text x="157" y="130.4">BYPS</text>
<text x="168.5" y="127.4">C17</text>
<text x="171.4" y="128.9">1uF</text>
<text x="187.1" y="126.6">BT1</text>
<text x="208.3" y="126.8">CAM_VDD</text>
<text x="232.9" y="130.4">SCL</text>
<text x="232.9" y="126.6">VIN2</text>
<text x="248.5" y="131.7">DVDD2</text>
<text x="248.6" y="126.6">AVDD1</text>
<text x="258.6" y="131.2">4.7uF</text>
<text x="259.2" y="128.4">C14</text>
<text x="272" y="130.7">100nF</text>
<text x="272.1" y="128.9">C30</text>
<text x="275.9" y="126.3">AVDD1</text>
<text x="38.2" y="134.2" transform="rotate(-90 38.2 134.2)">WAFER-PH2.0-2PZZ</text>
<text x="47.9" y="136.3" transform="rotate(-90 47.9 136.3)">BZT52C6V2</text>
<text x="50.6" y="136.5">C51</text>
<text x="52.9" y="134.1" transform="rotate(-90 52.9 134.1)">100nF</text>
<text x="58.2" y="135.3">100K</text>
<text x="58.5" y="133">R23</text>
<text x="64.3" y="135.3">1%</text>
<text x="96.6" y="132.4">LED5</text>
<text x="97.9" y="134.2">GREEN</text>
<text x="120.9" y="135.3">2K</text>
<text x="123.1" y="133">R24</text>
<text x="124.6" y="135.3">1%</text>
<text x="128.8" y="134.7">0R</text>
<text x="135.5" y="137.8" transform="rotate(-90 135.5 137.8)">C50</text>
<text x="139.5" y="135.3">100K</text>
<text x="139.7" y="133">R26</text>
<text x="145.6" y="135.3">1%</text>
<text x="156.7" y="135.5">PCKN</text>
<text x="157.2" y="132.9">BATN</text>
<text x="171" y="137">220nF</text>
<text x="232.9" y="135.5">SDA</text>
<text x="248.6" y="136.8">AVDD2</text>
<text x="275.9" y="136.5">AVDD2</text>
<text x="43.7" y="141.8">GND</text>
<text x="52.6" y="141.8">GND</text>
<text x="55.1" y="141.8">GND</text>
<text x="75.8" y="139" transform="rotate(-90 75.8 139)">VBUS</text>
<text x="81.8" y="143.1">GND</text>
<text x="147.2" y="142.6">SGM41101-430M46YTDI6G/TR</text>
<text x="163.1" y="140.3">GND</text>
<text x="168.2" y="139">C18</text>
<text x="182" y="141.2" transform="rotate(-90 182 141.2)">Battery_Socket</text>
<text x="220.9" y="143.1">R18</text>
<text x="232.9" y="140.6">EN</text>
<text x="249.5" y="141.8">SGND</text>
<text x="259.1" y="141.6">4.7uF</text>
<text x="259.7" y="138.3">C15</text>
<text x="271.5" y="141.1">100nF</text>
<text x="271.6" y="138">C31</text>
<text x="114.8" y="144.4">GND</text>
<text x="126.2" y="144.4">GNDGND</text>
<text x="136.4" y="144.4">GND</text>
<text x="220.9" y="145.6">10K</text>
<text x="225.3" y="152">GND</text>
<text x="257" y="150.7">GND</text>
<text x="35.7" y="176.6">HSCB20D03</text>
<text x="35.9" y="174.9">U12</text>
<text x="36.1" y="179.9">S1</text>
<text x="47.7" y="179.9">S2</text>
<text x="36.1" y="182.5">G1</text>
<text x="36.1" y="185">D1</text>
<text x="47.6" y="182.5">G2</text>
<text x="47.6" y="185">D2</text>
<text x="36.1" y="187.6">D1</text>
<text x="47.6" y="187.6">D2</text>
</g>
<g font-size="1.8" fill="#0f0f0f">
<text x="81.3" y="35.2">D1</text>
<text x="99.1" y="35.2">S1</text>
<text x="89.9" y="42.6" transform="rotate(-90 89.9 42.6)">1</text>
<text x="90.2" y="42.8">G1</text>
<text x="212.1" y="59.3">DCFB 5</text>
<text x="55.9" y="61.9">IUSB_N</text>
<text x="55.9" y="69.5">IUSB_P</text>
<text x="66" y="121.6">D2</text>
<text x="78" y="121.7">2 S2</text>
<text x="30.5" y="178.7">S1</text>
<text x="51.4" y="178.8">4 S2</text>
<text x="30.5" y="183.8">D1</text>
<text x="51.4" y="181.4">5 G2</text>
<text x="51.4" y="183.9">8 D2</text>
<text x="30.5" y="186.3">D1</text>
<text x="51.4" y="186.4">3 D2</text>
</g>
<g font-size="1.8" fill="#a90000">
<text x="85.7" y="35.3">3</text>
<text x="93.3" y="35.3">2</text>
<text x="26.6" y="51.8">14</text>
<text x="46.3" y="51.8">1</text>
<text x="134.4" y="49" transform="rotate(-90 134.4 49)">7</text>
<text x="143.3" y="49" transform="rotate(-90 143.3 49)">9</text>
<text x="46.3" y="54.4">2</text>
<text x="46.3" y="56.9">3</text>
<text x="46.3" y="59.4">4</text>
<text x="129.5" y="54.4">11</text>
<text x="130.1" y="58.2">1</text>
<text x="146.6" y="54.4">5</text>
<text x="217.7" y="54.4">4</text>
<text x="233" y="59.4">1</text>
<text x="233" y="56.9">2</text>
<text x="233" y="54.4">3</text>
<text x="46.3" y="62">5</text>
<text x="46.3" y="64.5">6</text>
<text x="129.5" y="60.7">12</text>
<text x="129.5" y="63.2">13</text>
<text x="129.5" y="65.8">14</text>
<text x="146.6" y="64.5">3</text>
<text x="46.3" y="67.1">7</text>
<text x="46.3" y="69.6">8</text>
<text x="138.2" y="71.8" transform="rotate(-90 138.2 71.8)">2</text>
<text x="45.7" y="74.7">10</text>
<text x="45.7" y="77.2">11</text>
<text x="46.3" y="72.1">9</text>
<text x="26.6" y="79.8">13</text>
<text x="45.7" y="79.8">12</text>
<text x="219.5" y="104.8" transform="rotate(-90 219.5 104.8)">3</text>
<text x="183.9" y="113.7" transform="rotate(-90 183.9 113.7)">1</text>
<text x="186.4" y="113.7" transform="rotate(-90 186.4 113.7)">2</text>
<text x="189" y="113.7" transform="rotate(-90 189 113.7)">3</text>
<text x="212.7" y="110.2">1</text>
<text x="106" y="114">4</text>
<text x="125" y="116.6">5</text>
<text x="125" y="114">8</text>
<text x="219.5" y="117.5" transform="rotate(-90 219.5 117.5)">2</text>
<text x="43.1" y="124.2">1</text>
<text x="43.1" y="121.7">2</text>
<text x="70.4" y="121.7">3</text>
<text x="106" y="125.5">7</text>
<text x="125" y="125.5">1</text>
<text x="229.8" y="120.4">10</text>
<text x="230.4" y="125.5">6</text>
<text x="255.8" y="120.4">1</text>
<text x="255.8" y="125.5">5</text>
<text x="74.7" y="129" transform="rotate(-90 74.7 129)">1</text>
<text x="106" y="128">6</text>
<text x="125" y="128">2</text>
<text x="163.1" y="126.7">1</text>
<text x="163.1" y="131.8">5</text>
<text x="163.1" y="129.3">6</text>
<text x="230.4" y="129.3">2</text>
<text x="255.8" y="130.6">9</text>
<text x="116.6" y="132.8" transform="rotate(-90 116.6 132.8)">3</text>
<text x="163.1" y="134.4">2</text>
<text x="230.4" y="134.4">3</text>
<text x="255.8" y="135.6">7</text>
<text x="230.4" y="139.4">4</text>
<text x="255.8" y="140.7">8</text>
<text x="33.6" y="178.8">1</text>
<text x="33.6" y="181.4">2</text>
<text x="33.6" y="183.9">7</text>
<text x="33.6" y="186.4">6</text>
</g>
<g font-size="1.8" fill="#009600">
<text x="175.3" y="54.3">TPSOUT</text>
<text x="243.8" y="64.4">DCFB</text>
<text x="177.4" y="72" transform="rotate(-90 177.4 72)">10%</text>
<text x="171" y="83.3" transform="rotate(-90 171 83.3)">TAJE477K010RNJ</text>
<text x="74.9" y="130.5">G2</text>
<text x="30.5" y="181.3">G1</text>
</g>
</svg>
